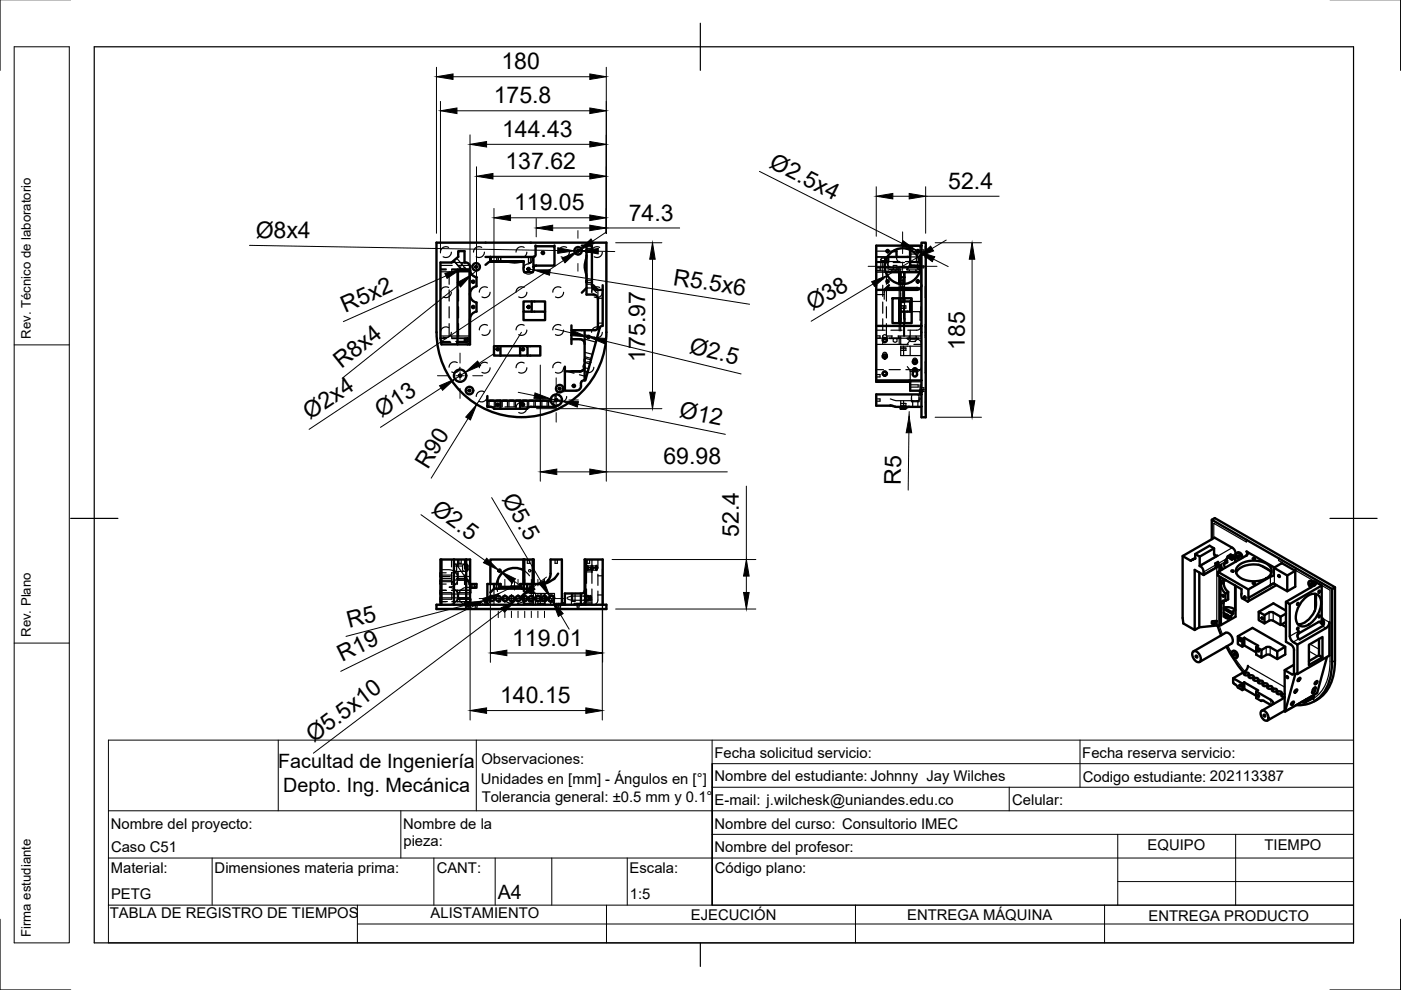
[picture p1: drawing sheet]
<svg xmlns="http://www.w3.org/2000/svg" width="297mm" height="210mm" viewBox="0 0 297 210" stroke-linecap="round" stroke-linejoin="round" font-family="sans-serif">
<!-- layer: Hidden -->
<g fill="none" stroke="#000" stroke-width=".25">
<path d="M93.4 57.6h3.7M93.4 57.1h1.2M93.4 57.2h1.2M93.4 56.3h2.5M95.1 52.5a1.15 1.15 0 0 0-1.7 1M95.2 57.6v2.7M95.7 53.5a1.14 1.14 0 0 1-1.7 .9M95.7 55.7h2.8M95.8 57.1h1.7v.1M95.8 57.1h1.2v.1h-1.2v.4M96.2 55.3l1.9 2.1M96.8 54.7l2.3 2.7"/>
<path d="M97 57.1h2.7h-2.7M97.1 57.6h2.6M97.1 56.3h2.5M97.1 57.6v2.7M97.2 57.6v2.7M99.7 57.2h-2.7v.2M99.7 57.6v1.8M102.1 52.5a1.15 1.15 0 0 0-1.7 1M102.7 53.5a1.14 1.14 0 0 1-1.7 .9M104 54.5h1.7v.9M106.7 54.5h-1.4v.9M107.9 54.5h2.4"/>
<path d="M108.5 54.5h-2.3v.9M109.7 54.5h2.4M111.1 52.5a1.13 1.13 0 0 0-1.7 1M111.5 54.5h1.4a1.08 1.08 0 0 1-.9 1.5l-.6 .2-.4 .5M111.7 53.5a1.13 1.13 0 0 1-1.7 .9M112.1 54.5h.1M113.1 54.5h.1M113.6 54l-.4 .5h-.6v1.2h-.5v-1.2M120.1 52.5a1.15 1.15 0 0 0-1.7 1M120.7 53.5a1.14 1.14 0 0 1-1.7 .9M124.3 59.9h1.2M124.3 59.4h1.2"/>
<path d="M124.3 53.5h1.2M124.3 53h1.2M124.4 52.7h1.1M127.1 52.5a1.15 1.15 0 0 0-1.7 1M127.7 53.5a1.12 1.12 0 0 1-1.7 .9M185.8 56.8h.8v.5h-.8M185.8 55.4h5M185.8 56.7v1h2M185.8 54.5h2.4M185.8 55.7h2.4M185.8 57.4h2M185.8 54.5h1.5"/>
<path d="M185.8 53.2h2.1M185.8 56.7h1.8M186.8 55v2.4M187.2 55.3a.29 .29 0 0 1-.4-.3 .29 .29 0 0 1 .4-.3l.7 .1a.28 .28 0 0 1 .4 .2 .28 .28 0 0 1-.4 .3h-.7v4M187.6 54.5v.9M187.9 54.5v1.2h.5v-1.2M188.1 55.4l.2 .9 .4 .4h-2.9M188.1 54.5h-2.3v2.2M188.3 55v2.4M188.4 53.2h.9M188.5 54.5h1.6M189 57.4h2v.3"/>
<path d="M189.1 57.2v.4M189.2 57.6h-1.3v2.7M189.4 56.3h.8v.8h-.8zM189.4 57.1h-.8v.1h2.4v-.1h-.8M189.4 54.5h2.4M189.4 55.7h2.4M190.1 54.5a1.06 1.06 0 0 0 1 1.2M190.4 57.6h1.2M190.5 57.2v.4M190.6 57.4v.3M191 59.5h.8M191.6 57.6h.1"/>
<path d="M191.6 57.6v2.7M191.7 57.6v2.7M191.7 57.6h.1M191.8 57.6v.1M192 55.4h2.6M192.3 57.1v.1h.5v.4h-1M192.3 57.1a1.59 1.59 0 0 1 1.6-.8l.8 .8M192.3 57.1h.1M192.3 57.1v.1M192.8 57.6h1.4v-.4v.4h1.2v2.7M193 54.5h2.4M193 55.7h2.4"/>
<path d="M193 53.4h1.7v.5h-1.7M193 52.2v.8M194.3 54.5v1.2h.5v-1.2M194.4 54.5v.9M194.6 55.4l-.2 .9-.4 .4h1.4M194.6 55.4a.7 .7 0 0 1 .8 .7M194.7 57.1h.1M194.7 57.1v.1h-1.9M195 57.7h.4M195.1 56.4h.8v.4h-.8M195.1 53h.8v.4h-.8M195.2 56.7h.2"/>
<path d="M195.2 54.5v1.2M195.2 56.3h.2M195.3 57.6v2.7M195.4 55.8h-.3v1.6h.3M195.4 52.4h-.3v1.6h.3M195.4 52.2h-2.4v.8M195.4 52.1h.1M196.3 52.3v2.3M93.4 71.2h3.7M93.4 71.6h1.2M93.4 71.8h1.2M93.5 72.4h1.9"/>
<path d="M93.5 72.6h2.1M95.1 69.5a1.17 1.17 0 0 0-1.7 1M95.1 61a1.17 1.17 0 0 0-1.7 .9M95.2 61.5v2.3M95.2 65v2.4M95.2 68.6v2.6M95.7 70.5a1.15 1.15 0 0 1-1.7 1M95.7 62a1.15 1.15 0 0 1-1.7 .9M95.8 71.8h2.8M95.8 71.2v.4h3.9M96.6 72.4h3.1M96.8 72.6h2"/>
<path d="M96.9 76.9a1.15 1.15 0 0 0-1.7 1M97 71.6v.2M97 72.4h2.7h-.6M97.1 71.2h2.6M97.1 61.5v2.3M97.1 65v2.4M97.1 68.6v2.6M97.2 61.5v2.3M97.2 65v2.4M97.2 68.6v2.6M97.5 77.9a1.15 1.15 0 0 1-1.7 1M99.1 71.8h.6"/>
<path d="M99.7 60.6v1.7M99.7 62.6v1.9M99.7 65.7v1.9M103.3 69a1.13 1.13 0 0 0-1.7 .9M103.3 77a1.13 1.13 0 0 0-1.7 1M103.3 61a1.14 1.14 0 0 0-1.7 .9M103.9 70a1.13 1.13 0 0 1-1.7 .9M103.9 78a1.13 1.13 0 0 1-1.7 .9M103.9 62a1.14 1.14 0 0 1-1.7 .9M111.1 77a1.13 1.13 0 0 0-1.7 1M111.1 61a1.14 1.14 0 0 0-1.7 .9M111.1 69a1.13 1.13 0 0 0-1.7 .9"/>
<path d="M111.7 78a1.13 1.13 0 0 1-1.7 .9M111.7 62a1.14 1.14 0 0 1-1.7 .9M111.7 70a1.13 1.13 0 0 1-1.7 .9M118.9 69a1.13 1.13 0 0 0-1.7 .9M118.9 77a1.13 1.13 0 0 0-1.7 1M118.9 61a1.14 1.14 0 0 0-1.7 .9M119.5 70a1.13 1.13 0 0 1-1.7 .9M119.5 78a1.13 1.13 0 0 1-1.7 .9M119.5 62a1.14 1.14 0 0 1-1.7 .9M120.2 78.7l1.5 .4M122.9 79.5l1.4 .4M123.9 77.9l.9 .3"/>
<path d="M124 71.9l2.3 .6M124 71l2.6 .7M124 75.6l1.4 .4M124 74.7l1.6 .4M124 76.9l1.1 .3M124 75.9l1.3 .4M124 79.6l.4 .1M124 78.6l.6 .2M124.4 61.1h1.1l1 1M124.4 60.3h1.1M125.3 76.9a1.15 1.15 0 0 0-1.7 1M125.5 60.5v1.6"/>
<path d="M125.9 77.9a1.15 1.15 0 0 1-1.7 1M126.8 61.5v2M126.8 68.5h1M126.8 63.2h1M127.1 69.5a1.17 1.17 0 0 0-1.7 1M127.1 61a1.17 1.17 0 0 0-1.7 .9M127.7 70.5a1.13 1.13 0 0 1-1.7 1M127.7 62a1.13 1.13 0 0 1-1.7 .9M185.8 73h4.8M185.8 79.4h.8v.5h-.8M185.8 71.2h.8v.5M185.8 71.7h2.8"/>
<path d="M185.8 62.5h1.7M185.8 70h1.9M187.1 79.2a.45 .45 0 0 1 .5-.6 .45 .45 0 0 1 .4 .6M187.1 75.2v.4M187.1 79.1v.1M187.2 60.5v2.3M187.2 64v2.4M187.2 67.6v2.4M187.2 71.2v1.8M187.2 75.4a.46 .46 0 0 1 .4-.7 .46 .46 0 0 1 .4 .7M187.3 71.8a.46 .46 0 0 1-.1-.7 .46 .46 0 0 1 .7 0 .46 .46 0 0 1 0 .7M187.3 78.4h-1.5v2.3"/>
<path d="M187.5 61.5v2M187.7 61.5l-.2 .6M187.9 68.6v2.6h1.3M187.9 61.5v2.3M187.9 65v2.4M188 71.4v.7M188 75.2v.4M188 79.1v.1M188.5 78.4h2.4M188.9 70h2.4M189.1 71.2v.4M189.4 71.8h.8v.6l-.4 .2-.4-.2z"/>
<path d="M189.4 71.8h-.8v-.2h2.4v.2h-.8M190.4 71.2h1.4M190.5 71.2v.4M190.6 60.2v.9M190.6 61.5v1.7M190.6 68.5v1.7M190.6 71.4v1.6M190.6 73h.4M191 71.4v1.6h1.6M191 61.5v1.7M191 60.7v.4M191 73.8h1.1v.5h-1.1"/>
<path d="M191 64.8h1.1v.6h-1.1M191 73.4h2v2h-2zM191 60.2v.5M191 68.5v1.7M191 66.1h.8M191 60.7h.8M191 60h.8M191 71.7h1.3M191.6 73.4v2M191.6 61.5v2.3M191.6 65v2.4M191.6 68.6v2.6"/>
<path d="M191.7 61.5v2.3M191.7 65v2.4M191.7 68.6v2.6M191.8 68.5v2.7h1v.4h-.5v.2l.8 .6h.8l.8-.6v-.2h-.5v-.4h1.1M191.8 60.2v.9M191.8 61.5v1.7M191.8 63.9v.2h-.8M191.8 64.1v2M192.1 78.4h1.5M192.3 71.8h2.4M192.4 77.7l.6 .9v2.2M192.8 71.2h1.4"/>
<path d="M192.8 71.6h1.4M193 70v2l-.6 .9M193 71.9h1.4a1.04 1.04 0 0 1 1 1M193 78.7h.5M193 73.4h2.4M193 75.4h2.4M193.3 66.1h1.8v1.8h.3M193.3 63.9h2.1M193.5 78.6l.1-.4 .3-.3 .4 .2 .1 .5M193.5 76.4v.3M193.5 76.6a.46 .46 0 0 1 .5-.7 .46 .46 0 0 1 .4 .7M193.8 73h1.6"/>
<path d="M193.9 72.4h.1M194.4 78.4h1M194.4 76.4v.3M194.7 71.7h.7M195 61.3l.4 .8M195.3 61.5v2.3M195.3 65v2.4M195.3 68.6v2.6M195.4 68.6l-.1 2.6M195.4 77.7a1.01 1.01 0 0 1-1 1M195.4 69a1 1 0 0 1-1 1h-1.9M195.4 69.1h.1"/>
<path d="M195.4 60.5h.1M195.4 61.5v2.3M195.4 65v2.4M196.2 69.3l.1 2.3M196.2 79l.1 .1M196.2 69.3h.1M196.2 79h.1M196.2 71.1h.1M196.2 76.8h.1M196.3 76.7l-.1 2.3M196.3 68.8l-.1 .5M196.3 60.8v2.3"/>
<path d="M102.7 83.1a1.15 1.15 0 0 0-1.7 1M103.3 84.1a1.15 1.15 0 0 1-1.8 1M103.7 85v1.3M103.9 86.3h2M104.8 85v1.3M105.1 85v1.3M106.2 85v1.3M106.5 85v1.3M107.1 86.3h2.4M107.6 85v1.3M107.9 85v1.3M109 85v1.3"/>
<path d="M109.3 85v1.3M110.4 85v1.3M110.6 86.3h2M110.7 85v1.3M111.1 85.5a1.14 1.14 0 0 0-1.7 1M111.7 86.5a1.14 1.14 0 0 1-1.7 1M111.8 85v1.3M112.1 85v1.3M113.2 85v1.3M113.5 85v1.3M114.6 85v1.3M114.9 85v1.3"/>
<path d="M116 85v1.3M116.3 85.2v1.1M116.7 84.8l-.1 .1M117.4 85.2v1.1M117.7 83.6v1.6h-1.6v-.2M119.6 83.1a1.15 1.15 0 0 0-1.8 1M120.1 84.1a1.15 1.15 0 0 1-1.7 1M185.8 84.6h.8v.5h-.8M191 85v1.3M191 85.5h1.1v.6h-1.1M191.6 85v1.7M193 81.6h1.7v.5h-1.7"/>
<path d="M193 81h2.4M193.3 84.3v.9h1.6v-.9M193.3 83.8v.9l.2 .3h-3.5l-1.2-.4M194.5 83.7l.3 .2 .1 .5a.21 .21 0 0 0 .1 .4 .21 .21 0 0 0 .2-.3l.2-.5M194.6 84.9v1.4M194.9 84.8l-1.4 .2v1.3M195.1 82.2h.8v.4M195.1 82.6h.8M195.1 82h.3M195.4 81.6h-.3v1.2M195.4 82.8h.1M195.4 80.7h.1"/>
<path d="M195.4 86.1h.1M195.4 83.2h.1M195.4 83.6h.1M195.9 82.6v.4h-.8M196.3 82.9v2.3M196.3 85.3v2.3M95.7 118.6v1.6M96.5 119.6h2.1M97 118.6v1.4l1.8 2.7-2-.1M97.2 118.6v1.6M97.3 118.6v.8h.5v-.8M98.5 118.6v2.1"/>
<path d="M98.8 119.7l-.4-.1-.3 .4 .1 1 .6 .1M99.7 118.6v2M111 118.6v3M111.8 118.6v.8h.5v-.8M113.2 118.6l-.1 2.7M117.7 118.6v.8h.5v-.8M124 120h2.4M124.4 118.6v1.7h2.4M124.5 118.6v.8h.5v-.8M125.5 118.6v5.1M126.8 118.6v1.9M93.4 128.2h.1"/>
<path d="M93.4 120.8l2.5 .1 .6 .4 .5 .8M93.4 129.1h4.1M93.4 127.5h1.4M93.4 125.2h1.2M93.4 121.9h2.4v1.4h-2.4M93.4 127.6h1.2M93.4 123.8h1.2M93.4 121.4h1.2M93.5 125.7h2.3v1.4h-2.3M93.5 126h6.2M93.5 126.8h3.5M93.5 123h2.2"/>
<path d="M93.5 122.2h1.9M93.5 122.6h2.1M93.6 128.2h.1M95.2 129v.1M95.7 129v.1M95.7 121.4v2.5a1.09 1.09 0 0 1 1.2-1h1.6M95.8 121.4h1.2v2.4h-1.2M95.8 127.6h1.2M96 127.5l3.7 .1M96.2 120a.32 .32 0 0 1 .3-.4 .32 .32 0 0 1 .3 .4v.7a.32 .32 0 0 1-.3 .4 .32 .32 0 0 1-.3-.4v-.7h1.9M96.2 128.2h.1M96.5 121.2h2.1"/>
<path d="M96.6 122.2h3.1M96.9 123h2.8M97 123.2a1.94 1.94 0 0 1-1.8 1.3 1.84 1.84 0 0 1 1.9 1.9 1.84 1.84 0 0 1-1.9 1.8h-1.8M97 125.2h2.7M97 125.2h-1.2h3.9M97 127.6h2.7M97 125.2v2.4M97 127.1h2.7v.5M97 126.8h2.7zM97.2 121.4v1.5M97.5 125.2h.1M97.5 125.2h2.2"/>
<path d="M98.5 121.9v2M98.7 128.2h.1M98.8 127.9v.3M99.3 127.9v.8h.4v-.8M99.6 122.2v.8M99.7 125.2v.5h-2.7M99.7 125.6v1.5M99.7 124.6a1.84 1.84 0 0 0-2.5 1.8 1.84 1.84 0 0 0 2.5 1.7M99.7 121.8v2M99.7 127.9v.3M100.1 123.8v.8M100.1 127.9v.3"/>
<path d="M100.3 128.2h.1M100.6 123.8v.8M100.8 127.9v.8h.4v-.8M101 129h2.3M101 129l-.6 .1M101 129v.1M101.6 129v.1M101.7 128.2h.1M102.7 129v.1M102.9 128.2h.1M103.3 129l.6 .1M103.3 129v.1"/>
<path d="M103.3 128.2h.4M103.9 127.4l-.2 .5-.4 .2M104 123.8v2.6M104.7 123.8v2.9M104.7 127.1v1.1M105.3 123.8v1.1h.4M105.3 123.8l.2 1.6M105.7 124.9h.1M105.7 123.8v1.1M106 126.5a3.7 3.7 0 0 0 2.1 1.4l.4 .1M109.4 129.1h2.3M110.3 123.8v.6"/>
<path d="M110.6 123.8v1.1h.5M111 120.9l.7 .6 .5 .6M111 123.8v1.6M111 126.6v1.6M111 127.9h1.7M111 123.8v1.5M111 126.5v1.7M111 126.8v1.4M111.1 124.9h.1M111.1 123.8l.1 1.6M111.2 126.6v1.6M112.1 126.5l-1.1 1-1.3 .5"/>
<path d="M112.3 123.8v1.1h-.5v-1.1v1.5l.3 .4 .3 .1h2.2M112.7 123.8l.1 1.6 .5 .4M112.8 123.1l.1 1.4-.2 1M112.9 123.8v1.6M112.9 126.6v1.6M113.1 122.5v2.8l.2 .4 .4 .1M113.1 125.2v3M113.2 123.8v1.6M113.2 126.6v1.6M113.6 125.8v2.4M114.6 125.8h1v.6M114.6 125.8v.9"/>
<path d="M114.6 127.1v1.1M114.9 125.8v1.7h.5v-1.7M115.6 127.4v.5h-1.7M115.6 125.8h2v2.4M115.6 127.9v.3M116.1 126.9a.8 .8 0 0 0 1.2 .7M116.5 126.2a.8 .8 0 0 1 1.2 .7M116.7 127.7l.1 .4 .3 .1M116.8 121.6l-.2 .7M117.8 129h2.3M117.8 129l-.6 .1M117.8 129v.1"/>
<path d="M118.4 129v.1M118.4 127.9v.8h.5v-.8M119.1 127.9h-1.2v.3h-.5M119.1 128.2h.1M119.5 128.2h.1M119.5 129v.1M119.8 128.2h.1M120.1 129l.6 .1M120.1 129v.1M121.2 125.8v2.4M121.4 125.8v1.7h.5v-1.7M122.4 127.9v.8h.4v-.8"/>
<path d="M123.2 128.2h.1M123.6 129.1h4.1M123.7 126.4l.2 .2v.5l-.2 .2M124 125.2v2a1 1 0 0 1-1 1M124 120.9h2.4M124 128h1.5M124.1 128.2h.1M124.3 127.6l1.2 .1M124.4 120.3v3.4M124.4 124.9v2.3a1 1 0 0 1-1 1v-.3h-1.6v.3M124.4 121.3h1.1M124.4 120.8h1.1"/>
<path d="M124.4 120.4h1.1M124.4 127.2h1.1M124.4 126.4h-2.5a1.71 1.71 0 0 0-1.7 .5l1 .3 3.2 .1M124.7 126.4h.5M124.7 127.3h.5M125.4 129v.1M125.5 124.9v3.3M125.9 129v.1M126.5 120.3a1 1 0 0 0-1 1M126.8 125.3v1.9a1 1 0 0 1-1 1M126.8 121.7v2.4M126.8 126.1h1"/>
<path d="M126.8 122.1h1M127.8 128.2h.1"/>
<circle cx="105.9" cy="127.4" r=".25"/>
<circle cx="112.3" cy="121" r=".26"/>
<circle cx="112.3" cy="127.4" r=".25"/>
</g>
<!-- layer: Visible -->
<g fill="none" stroke="#000" stroke-width=".51">
<path d="M92.5 51.4h36.1v19a18 18 0 0 1-18 18 18 18 0 0 1-18-18zM99.5 57.4v15.6h-2.5M99.7 57.4h-2.7v15.6h-3.4l-.2-1.3v-16h2.3l1.5-1.2v-1.3h1.3v2.5a1.27 1.27 0 0 1 1.2 1.7 1.6 1.6 0 0 0 1.3 1.4v1.9a1.76 1.76 0 0 0-1.3 1.7 1.76 1.76 0 0 0 1.3 1.7v2a1.59 1.59 0 0 0-1.3 1.5l-.2 5.4M102.9 54.5h1M103.9 55.4v-.9l.1 .9h7h-7.1l-1 .7M105.7 55.4h.4M107.2 55.4l.2 .1a9.6 9.6 0 0 0 3.6-.1v1.8l.2 .5M113.1 56.7v.5l-.2 .5h-1.7M113.1 54.5h-9.1M113.6 52.2h4v4.1h-4l-.5 .4v-2.2M113.6 52.2l-.1 1.9-.4 .4M113.6 52v.2"/>
<path d="M117.6 52v.2M123.4 52.1h1M124.4 52.1v10.4l1.4-.1a1.01 1.01 0 0 1 1 1v6a.6 .6 0 0 1-.6 .6M124.4 52.1h1.1v8.4a1.01 1.01 0 0 0 1 1M124.4 53.1l-.1 .4 .1-.1M124.4 54.1l-.2 .8a5.1 5.1 0 0 0 .2 3.6v.3M124.4 59.5v.3M187.6 56.7h7.6M187.8 57.7h7.2M187.9 53.2h.5M189.3 53.2h.8v1.3M190.6 57.7v2.5"/>
<path d="M191 57.7v1.1h.8M191 58.8v1.4M191.8 57.7v1.1M191.8 58.8v1.4M193 53v1a.42 .42 0 0 1-.2 .4 .42 .42 0 0 1-.4 .1h-4.3M193 56.3l-.6 .4M193 56.3h2.2M193 53v3.3M194.7 53v.5M194.7 59.5v.4M195.4 51.4h.9v37.1h-.9zM195.4 52.1h-9.6v9.4"/>
<path d="M98.6 71.8h.5v.6l-.3 .2-.2-.2zM98.6 72.4h.5M106.1 73.4h4.2v2h-4.2M106.1 73.4h-1.4v2h1.4M106.1 73.4v2M110.3 73.4h1.5v2h-1.5M111 66.1v1.8h4.6v-1.8h-2.9M111.8 73.4h2.8v2h-2.8M112.7 66.1v-2.2h2.9v2.2M112.7 63.9h-1.7v2.2h1.7M119.8 78.7v4.1h2.4M119.8 77.7v1"/>
<path d="M119.8 78.7h3.2M121.1 78.7h1.9M121.2 69v1M121.2 71.9v1M123.4 72l.4 .4 .2 .5M123.4 78.6l-.4 .1M123.9 78.2l-.4 .4-.5 .1M124 70h-2.8v1.9l2.2 .1M124 77.7l-.2 .5-.4 .4M124 70l-.1 10.7a.67 .67 0 0 0-.7 .6v.5M124 76.2v.4M124 70h2.2"/>
<path d="M124.4 61.1l-1 1M125.8 60.5l1 1M126.5 61.5h1.3l-.1 7.6M127.7 69.1l-.4 .2-.2 .2-2.9 11-.2 .2M127.8 60.5v1M185.8 69.1h9.6M187.1 79.2a.45 .45 0 0 0 .5 .4 .45 .45 0 0 0 .4-.4M187.2 75.4l.4 .2 .4-.2M187.3 71.8h.6M188.5 60.5l-1 1M189.2 63.2h4.1v5.3h-4.1zM190.6 61.1v.4"/>
<path d="M190.6 63.2v5.3M191 66.1v2.4M191 63.2v.7M191 61.1v.4M191.8 66.1v2.4M191.8 61.1v.4M191.8 63.2v.7M193 63.9h-2v2.2h2M193 63.9v2.2h.3M193 63.9h.3M193.5 78.7h.9M193.6 76.6l.4 .3 .4-.3"/>
<path d="M193.6 78.4a.46 .46 0 0 1 .5-.2 .46 .46 0 0 1 .3 .4v.8a.46 .46 0 0 1-.4 .4 .46 .46 0 0 1-.5-.4zM193.6 78.4h.8M194.4 76.6h.1M195 61.2l-.4-.1-6.1-.1-.8 .5M195.4 60.5a1.01 1.01 0 0 1-1 1h-8.6v19.2M103.3 86.3v-1.3h7v1.7h-4.2M103.3 84v1M103.4 86l.2 .2M103.5 86.3h.4M103.8 85h.9M104 86.2l.8 .4M104.8 86.7h1.3"/>
<path d="M105.2 85h.9M106.1 85v1.7M106.6 85h.9M108 85h.9M110.3 86.7h1.5M110.8 85h.9M112.2 85h.9M112.6 86.2l-.8 .4M113.6 85h.9M115 85h.9M116.6 84.9l-.5 .1M116.8 84.6a1.24 1.24 0 0 1-1.5 .4h-5.9"/>
<path d="M117.9 86.1v.2M118.3 86a8.6 8.6 0 0 1-3.4 .3h-2.3M123.2 81.8a1.01 1.01 0 0 1-1 1M185.8 80.7v.3h7.2M185.8 80.7h9.6M188.8 86l1.1 .3h5.5M192.8 86.2l-.8 .5h-1v-.4M192.8 80.7l.2 .1v2h2.4M195.1 82.8v.4M195.1 83.2v.4M195.1 83.2h.3M195.4 83.6h-9.6v2.4l3.6 .1"/>
<path d="M93.6 118.6h2.6M96.2 118.6h2.6M96.2 118.6v9.6M98.8 118.6h.9v9.3M98.8 118.6v9.3M98.9 119.7l.2 .3v.9l-.2 .2M111.2 118.6h-.2M112.9 118.6h.3v5.2M112.9 118.6h-1.7v5.2M112.9 118.6v5.2M124.1 118.6v9.6M124.5 120l.1 .4-.1 .5-.1-.5z"/>
<path d="M125.5 120l.1 .4-.1 .5-.1-.5zM126.5 120l.1 .4-.1 .5-.2-.5zM250.7 117.9l1.7 1M254.4 118v2M254.4 120l.1 .1M256.9 114.3v-4.1l.7-.4 25.4 14.7M256.9 110.2l25.5 14.7M257.4 116.3l-3 1.7-1-.5M257.7 119.5l.6 .3M257.7 119.4v.4M258.1 117.8l-3.7 2.2M258.1 117.8l-.3 .1-.3-.2-.1-1.4-.9-.6-3.1 1.8v.9l-1 .5 1-.6"/>
<path d="M258.2 119.1l-.5 .4M258.3 119.1v.4M258.3 119.5v.3l-.6 .4v-.4M258.5 120v1.1M258.8 119.9v1M259.5 119.7l.3 .7M259.8 119.1h.1M259.9 118.8l.3 .1M260.1 118.4l-.3 .7 .4-.2M260.2 118.9v.3M260.2 119.2l-.7 .4M260.4 117.9l.7 .4 .4-.2"/>
<path d="M260.8 117.7l.7 .4M260.9 117.6l.6 .4-.3-.2M260.9 117.6l-.6 .3-.2 .5M260.9 117.6l.3 .2M261.2 118.3v.4M261.5 118v.1M261.5 118.1h.1M261.9 118.3v.8M262 117.4v.4M262 118.2v.9M262 117.4a1.57 1.57 0 0 0-.7-1.3l-3.8-2.1-6.8 3.9v13.1l.2 1.2 2.4 1.4v-12.8l1.9 1.1 3.7-2.1 .3 .9M262 117.8v.4l-.8 .5-1-.6"/>
<path d="M262.3 117.3a.82 .82 0 0 1 .9 0 .82 .82 0 0 1 .2 .9M262.6 117.8l.2 .1v.2l-.2-.1zM262.6 119.9a5.6 5.6 0 0 1 6.5 0 1.57 1.57 0 0 1-.6 2.7 5.7 5.7 0 0 1-5.9-.4 1.46 1.46 0 0 1 0-2.3zM263.2 118.4l-.1-.6a.6 .6 0 0 0-1-.4l.2 .8 .5 .4M264.3 117.8h.1M264.3 117.7l.3-.4-.3-.4 5.9 3.4M264.3 117.8l-6.1 3.5 6.4 3.7M265.6 118.4l.5 .1-.3 .1-.2-.1zM271.8 119.3v.1M92.5 128.2h36.1v.9h-36.1zM93.4 125.7v1.4M93.4 123.3v-4.7h.2v9.6"/>
<path d="M93.4 127.1v1.1M93.4 121.4l.1 1.2-.1 1.2 .1 2.2M93.4 123.3v.5M93.4 125.2v.5M93.4 126.8h.1M93.4 126h.1M93.4 127.1h.1M93.4 125.7h.1M93.4 123h.1M93.4 122.2h.1M93.4 123.3h.1M93.4 121.9h.1"/>
<path d="M93.5 126l-.1 1.6M98.8 122.7l.3 .4M99.2 123.1l.4 .4-.1 .3h1.5v.8h-1.3M99.7 127.1v.8M99.7 124.6v1.1M100.3 127.9h-1.6v.3M100.3 127.9h1.4v.3M100.3 127.9v.3M103.3 128.1l-.3 .1M104 123.8v-5.2h7v5.2M104 126.4l-.1 .9M104.7 126.7v.4"/>
<path d="M104.8 123.8v1h7v-1M104.8 124.8l-.9 .8M106.1 123.8v.6M106.1 123.8h-2.8v4.4M111 120.9a3.8 3.8 0 0 0-5.7 2.9M111.8 124.8l.8 .8M114.6 126.7v.4M115.6 126.4v1M116.6 122.3l.1-3.7h2.4v9.6M116.6 122.3a2.18 2.18 0 0 1-2.1 1.5M118.3 121.6a4.7 4.7 0 0 1-3.4 2.2h-4.6v.6h-4.2M119.1 127.9h.4v.3"/>
<path d="M119.8 128.2v-2.4h3.4a.67 .67 0 0 0 .8-.6v-6.6h3.8v9.6M123.2 125.8v2.4M124.4 126.4h.3v.9l-.3-.1zM125.2 126.4l.1 .4-.1 .5-.1-.5zM253 138.1a1.5 1.5 0 0 1 1.3 2.2 1.5 1.5 0 0 1-1.3-2.2zM253.6 139l.2 .1v.3l-.2-.1zM254.3 121.4v11.6l4.3-.4M254.3 133l-1 .6M254.5 120a1.87 1.87 0 0 1 .7 1.9M256.9 131.7l1-.1v.5l-.5 .2-.5-.1zM256.9 132.1l.5 .2M257.2 131.7l.7 .4"/>
<path d="M258.1 132.6l.8 2.1M258.2 121.3v.7l5 2.9v1.3l.1 .6 1.3 .7 6-3.4M258.5 122.2v10.4l.3-.1v-10.1M258.8 132.5h.1M258.8 123.8v.2M258.9 124l.4 1.2 .5 .6M259.2 126.1l.2 .2v.2l-.2-.1zM259.4 127.8v3l.8-.5v.4l-.4 .3 .6 .2a1.88 1.88 0 0 0 1.1-1.3l-.4 .2v-.3l.8-.5M259.4 123.4v.3M259.4 129.1l1.7 1M259.4 129.9l.8 .4M259.4 123.7l.4 1.2 .6 .6"/>
<path d="M259.5 128.8l1.6 1M259.5 128.8h-.1M259.5 128.8a2.59 2.59 0 0 1 2.4 .5M259.5 127.3l-.1 .5M259.5 123l-.1 .4M259.8 134.2a1.5 1.5 0 0 1 1.3 2.2l-6.8 3.9M259.8 123h.1M259.8 125.8v1.6M259.8 130.8l.6 .4M259.8 134.2l-6.8 3.9M259.8 127.4h-.7l-.2 .7M259.8 123l-.7 .1-.2 .6"/>
<path d="M259.9 123h-.1M260 137.1a30.6 30.6 0 0 0 3.6 5.4M260.2 130.4l.7 .4M260.4 125.5v1.6l-.6 .3M260.4 125.5l-.6 .3M261.1 121l.4 .1-.2 .1-.3-.1zM261.3 138.1a.83 .83 0 0 1 1 .3 .83 .83 0 0 1 0 1M261.3 138.1a.92 .92 0 0 1 .8 1.4 .92 .92 0 0 1-.8-1.4zM261.4 130h.1M261.6 138.6l.2 .2v.2l-.2-.1zM261.9 124.1v5.2M262 124.2v6.6l-3.2 1.7v-4.4"/>
<path d="M262.1 121.5a4.2 4.2 0 0 1 4.2-1.8 3.9 3.9 0 0 1 3.2 1.7v.3M262.3 139.4l-.3 .1M262.4 134.9l3.2-1.8 6.9 4v1.7l-1.7 .9M262.9 135.5l.2 .2v.3l-.2-.2zM263.4 135.5l.4-.3v1.7l-.4 .2zM263.4 135.5l-1-.6v1.7l1 .5M263.8 135.2l3 1.7-.5 .3v1.6l1.2 .6v-1.6l-1.2-.6M263.8 136.9l2.5 1.4M263.8 126.4l.3 .2v.3l-.3-.2zM264.7 124.9h.1M264.7 126.8l-.1 .8M265.6 123.6l.5 .1-.5 .1z"/>
<path d="M266.7 137.7l.2 .2v.2l-.2-.1zM267.5 137.8l1.2-.7 .6 .1 1.5 .9v1.6l-1.8-.9-.5 .1-1 .5M267.5 130.9l.3 .1v.3l-.3-.1zM268.1 130.4l-1.2-.7v1.8l1.2 .7M270 123.7l-.7 .4M270.1 120.4l1.7-1 2.8 1.6-1.7 1M270.1 120.4l-.1 1.6-5.3 3v1.8l4.6-2.7M270.1 120.4l2.8 1.6v3.4l-2.7-1.6M270.2 123.8l-.3-.1-.6 .4M271.1 121.9l.2 .2v.2l-.2-.1zM271.7 132.4l.9 .5M272.5 137.1l-1.7 1"/>
<path d="M272.6 127.6l.9 .5v6.8a2.04 2.04 0 0 0 1.6 1.8v6.2l-.3-.1-.2 .2-2.1 7.9-.1-8.8 1.9-1.2M272.6 131.9l-1.1 .6-1.6-.9-.5-.1-1.3 .7v-1.8l1-.5 .6-.1 1.8 1v1.7M272.6 129.5l-2.6-1.6-3.1 1.8M272.6 130.1l-1.1 .7M274.6 120.9v3.5l-1.7 1M275.1 136.7l6-3.5a1.57 1.57 0 0 0 .8-1.3v7.1l-6.8 3.9M275.2 133.1l.1 .1-.3 .3zM275.2 127.8l.1 .1-.3 .4zM275.4 133.8a1.32 1.32 0 0 0 0 1.6M276.4 127.1a2.4 2.4 0 0 1 3.1-.9 3.6 3.6 0 0 1-.2 4.3 4.3 4.3 0 0 1-3.1 2.3 1.84 1.84 0 0 1-1.4-2.6 6.2 6.2 0 0 1 1.6-3.1zM277.5 123.3a.78 .78 0 0 1 .9 0 .78 .78 0 0 1 .3 .8l-6.1 3.5v8.5a2.16 2.16 0 0 1 1.8 1.8l-.1 5-.4 .1-1.5-.9M277.8 123.8l.3 .1v.3l-.3-.2z"/>
<path d="M278.5 124.2l-.2-.5a.59 .59 0 0 0-.8-.3l-.1 .5 .5 .7M278.7 123.3l1.5 .9v8.1l-.2-.5-.5 .1M278.7 129.6a4.3 4.3 0 0 1-3.5 2.7M278.7 123.3l.3 .4-.3 .4M278.8 125.9a8.2 8.2 0 0 1-.1 3.7M279.5 131.9l-4.1 2.4-.3 .6M279.7 135.5v3.4M279.7 125.2l.2 .1-.3 .3zM279.7 130.5l.2 .1-.3 .3zM280.2 124.2l-6.7 3.9M280.4 139.4v-4.3l-2.9 1.6v4.3l2.9-1.6-.7-.5-2.2 1.3M280.4 132.8l-4.9 2.8-.1-.1"/>
<path d="M280.4 131.1a1.32 1.32 0 0 1 0 1.6M281.3 139.3l-2 7.7-6.8 3.9M261.6 144.9l.5 .4 .4 .5M262.4 145.8l1 .5M262.9 145.2l.2 .1v.3l-.2-.2zM263.4 144.9l.4-.2v1.4l-.4 .2zM263.4 144.9l-1.9-1.1v.9l.1 .2M263.8 144.7l3 1.7-.5 .2v1.4l1.1 .6 .1-.1M263.8 146.1l2.5 1.4M264.2 142.6l-.4 .2a.52 .52 0 0 0 .5 .4 .52 .52 0 0 0 .5-.4l-.6-.2M264.6 141.2a1.57 1.57 0 0 1-.7 1.2l-2.4 1.4M264.8 143.3a.51 .51 0 0 1 .6-.2 .51 .51 0 0 1 .3 .6h-.7l-.3-.2z"/>
<path d="M266.3 146.6l3.3 1.9 .4 .8M266.7 147.3l.2 .2v.3l-.2-.2zM266.8 144.1l-.6 .2-.5-.2a.57 .57 0 0 1 .6-.4 .57 .57 0 0 1 .5 .4M267.5 150.7a1.38 1.38 0 0 1 1.2 2.1 1.38 1.38 0 0 1-1.2-2.1zM267.8 144.7l-.6 .2-.5-.3a.58 .58 0 0 1 .6-.3 .58 .58 0 0 1 .5 .4M268 148.6l1.5 .9M268 148.6h-.6M268 151.5l.2 .2v.2l-.2-.1zM268.7 145.6a.61 .61 0 0 1 1.1 .2l-.3 .2h-.6l-.2-.2zM268.8 145.2l-.6 .3-.5-.3a.59 .59 0 0 1 .5-.3 .59 .59 0 0 1 .6 .4M270.7 146.8a.51 .51 0 0 1 .6-.3 .51 .51 0 0 1 .4 .6l-.8 .1-.2-.3zM270.8 146.4l-.6 .2-.5-.3a.6 .6 0 0 1 .5-.3 .6 .6 0 0 1 .6 .4"/>
<path d="M272.1 147.2h.3M272.1 147.2l-.3 .1-.1 .2 .3 .3h.4M272.4 150.7l-3.7 2.1M272.4 147.9l-4.9 2.8M272.8 143.4l.3 .1v.3l-.3-.2zM273.9 148.9l.5-.1-.1 .3-.5 .4-.1-.2zM274.6 146.3l.5-.1-.1 .3-.5 .4-.1-.2zM275.3 143.9l.4-.2-.1 .4-.4 .3-.1-.1zM276 148.8l.2 .1M276.9 148.3l-.2 .7-.5-.1M278.6 147.3l-.2 .7-1.7 1M278.6 145.9l.4-.2-.3 .9-.4 .4-.1-.2z"/>
<path d="M278.7 148.7a8.3 8.3 0 0 0 4.3-7.5v-16.7l-.6 .4v15.5a9.1 9.1 0 0 1-3.6 8.2 6.6 6.6 0 0 1-4 .9M278.9 144.6l.4-.2v.3l-.5 .4-.1-.2z"/>
<circle cx="100.3" cy="59.7" r=".24"/>
<circle cx="101" cy="56.6" r=".79"/>
<circle cx="101" cy="56.6" r=".2"/>
<circle cx="112.1" cy="57" r=".24"/>
<circle cx="115.1" cy="53.6" r=".24"/>
<circle cx="122.6" cy="53.2" r=".79"/>
<circle cx="122.6" cy="53.2" r=".2"/>
<circle cx="188.2" cy="53.2" r=".24"/>
<circle cx="188.2" cy="59.7" r=".24"/>
<circle cx="191.4" cy="56.4" r="3.8"/>
<circle cx="194.6" cy="59.7" r=".24"/>
<circle cx="194.6" cy="53.2" r=".24"/>
<circle cx="97.5" cy="79.7" r="1.3"/>
<circle cx="97.5" cy="79.7" r=".24"/>
<circle cx="100.3" cy="65.1" r=".24"/>
<circle cx="105.5" cy="74" r=".24"/>
<circle cx="110.9" cy="74" r=".24"/>
<circle cx="112.1" cy="65.1" r=".24"/>
<circle cx="124.8" cy="71.4" r=".24"/>
<circle cx="187.6" cy="72.1" r=".44"/>
<circle cx="187.6" cy="75.6" r=".44"/>
<circle cx="187.6" cy="79.2" r=".44"/>
<circle cx="194" cy="76.7" r=".44"/>
<circle cx="99.5" cy="82.8" r=".79"/>
<circle cx="99.5" cy="82.8" r=".2"/>
<circle cx="105.5" cy="85.8" r=".24"/>
<circle cx="110.9" cy="85.8" r=".24"/>
<circle cx="118" cy="84.8" r="1.2"/>
<circle cx="118" cy="84.8" r=".24"/>
<circle cx="118.7" cy="82.4" r=".79"/>
<circle cx="118.7" cy="82.4" r=".2"/>
<circle cx="121.7" cy="81.8" r=".24"/>
<circle cx="104.3" cy="126.9" r=".55"/>
<circle cx="105.7" cy="126.9" r=".55"/>
<circle cx="105.9" cy="121" r=".24"/>
<circle cx="107.1" cy="126.9" r=".55"/>
<circle cx="108.5" cy="126.9" r=".55"/>
<circle cx="109.9" cy="126.9" r=".55"/>
<circle cx="111.3" cy="126.9" r=".55"/>
<circle cx="112.7" cy="126.9" r=".55"/>
<circle cx="114.1" cy="126.9" r=".55"/>
<circle cx="115.5" cy="126.9" r=".55"/>
<circle cx="116.9" cy="126.9" r=".55"/>
</g>
<g fill="#000">
<circle cx="193" cy="56.3" r=".25"/>
<circle cx="259.8" cy="118.9" r=".25"/>
<circle cx="260.9" cy="117.6" r=".25"/>
<circle cx="261.5" cy="118" r=".25"/>
</g>
<!-- layer: Visible Narrow -->
<g fill="none" stroke="#000" stroke-width=".25">
<path d="M257.3 114.1v-3.2l7 4v-.4M257.4 117.4l.7 .4M257.7 119.8l-2.5 1.5M259.8 119.1l-4.6 2.6M260.1 118.4l-1.8 1.1M261.3 116.1l-6.8 4M262 117.8l-.5 .3M262 117.4l-.8 .4M264.3 116.9v.8M266.8 119.8l2.7 1.5M271.1 118.4v.4l.7 .5M258 120.3v12.3"/>
<path d="M258.5 132.6l.7 1.9M259.4 127.8l-.6 .3M259.4 123.7l-.6 .3M259.4 123.4l-.6 .4M260.3 136.9l.8 1.5M261.8 139.5l2.1 2.9M268.5 137.2v1.7M269.1 129.9v1.7M269.3 137.2v1.7M269.3 122.3v1.8M269.5 121.4v.1M269.9 129.9v1.7"/>
<path d="M270.1 121.8l-5.5 3.2M270.2 120.4v3.4M274.6 120.9l7.4 4.2v15.1M275.4 135.5l-1.2 .6M275.4 134.3v-.5l-1.9 1.1M277.5 138l1.9 1.1M277.7 136.6l2 1.1M278.7 123.3v.8M278.7 125.9v3.7M279.5 131.9l.7 .4M281.9 131.9l-1.5-.8v1.7l.7 .4M263.9 142.4l.3 .2"/>
<path d="M264.6 141.2l7.8 4.5M264.8 143l.4 .2M265.8 143.5l.4 .2M266.8 144.1l.3 .2M267.8 144.7l.3 .2M268.8 145.3l.3 .2M269.4 148.3l.2 1.2M269.8 145.8l.3 .2M270.8 146.4l.3 .2M271.7 147l.4 .2M274.3 142.7l-.4 .3M274.9 142.8l-.3 .2"/>
<path d="M276.2 148.9l-.4 .1M278.4 146.1l.4 .4M278.6 147.5l-1.7 1M278.8 145.7l.2 .2M279.3 146.8l-6.8 3.9M282 140.2a8.9 8.9 0 0 1-3.4 7.8v.4l-.3-.2-1.2 .5M283 140.1l-.6 .3"/>
</g>
<!-- layer: Custom Tables -->
<path d="M3 9.9h11.7v190h-11.7zM3 73.1h11.7M3 136.3h11.7" fill="none" stroke="#000" stroke-width=".21"/>
<!-- layer: Border -->
<path d="M0 -.1v15M297 -.1v15M20 9.9h267v190h-267zM148.5 4.9v10M15 109.9h10M282 109.9h10M0 194.9v15h15M148.5 199.9v5M297 194.9v15h-15" fill="none" stroke="#000" stroke-width=".25"/>
<!-- layer: TitleBlock -->
<g fill="none" stroke="#000" stroke-width=".21">
<path d="M59 156.9v15M101 156.9v15M151 156.9v35v-30h136M229 156.9v10M23 171.9h264M85 171.9v10M151 166.9h136M151 176.9h136M214 166.9v5M237 176.9v15M262 176.9v15M23 191.9v8h264v-43h-264v35h264h-136"/>
<path d="M23 181.9h264M45 181.9v10M75.8 195.9h211.2M75.8 191.9v8M92 181.9v10M105 181.9v10M117 181.9v10M128.6 191.9v8M133 181.9v10M181.4 191.9v8M234.2 191.9v8M237 186.9h50"/>
</g>
<!-- layer: FD_Dimensions -->
<g fill="none" stroke="#000" stroke-width=".21">
<path d="M92.5 14.3v35.2M96.1 16.3h29M128.5 14.3v35.2M93.4 21.5v32.2M96.9 23.5h28.2M99.7 28.6v31.7M101 35.4v23.3M103.2 30.6h21.9M104.5 37.4h20.6M161 36.3l30.2 15.3M185.8 39.6v10.5M196.3 39.6v9.9"/>
<path d="M52.9 52l65.3 1.1M94.6 58.5l-21.8 9.7M98.7 55.6a1.01 1.01 0 0 0-.9 1.5l.9-.4M99.9 56.3a1.6 1.6 0 0 0 1.4 2.5M101.3 57.2l-1.3 1M104.7 44.2v29.2M108.2 46.2h16.9M112 57.1l1.1 .1a1.09 1.09 0 0 1-.8 .9 1.09 1.09 0 0 1-1.1-.4M113.7 46.3v3.9M116.6 57.8l42.3 6.7M117.2 48.3h7.9M119.5 55.2l-54 35.8"/>
<path d="M121.8 53.2h1.5M122.7 53.1l-.3 .2M126.9 53.3h3.4M128.5 53.5v48.5M128.5 49.2l-2.9 2M128.5 48.3h15.6M130.5 51.5h9.8M138.3 55v28.2M189.3 41.6h3.5M194.4 53.1l.4 .3M194.6 54.5l-6.5 3.9M196.3 41.6h15.5"/>
<path d="M197.9 54.9l3.1 1.6M198.3 51.5h9.8M200.6 50.9l-3 1.8M206.1 55v30M97.3 60.4l-24.8 19.8M98.6 78.9l-2.1 1.5M104.5 75.1l-2.9 1.9M110.6 70.5l-9.5 15.3M114.6 77.4v24.6M117.7 69.8l3.4 .8M124.5 71.4l.5 .1M128.4 72.3l28.7 7"/>
<path d="M185.1 60.2l-13.1 7.9M93.5 82.3l-12.8 8.3M99.2 88.7l-7.8 12.7M109.9 83.2l3.4 .7M113.7 86.6h26.6M116.8 84.6l2.3 .4M122.5 85.7l31.3 6.4M192.7 91.8l-.1 12.1M192.8 88.3h.1M192.8 87.3l-.1 1M198.3 88.5h9.8M89.3 109.1l13.5 9.7"/>
<path d="M104.2 105.5l10.6 17.9M118 100h7.1M128.5 100h25.7M129.8 118.6h30.5M158.2 103.1v15.5M98.6 128.3l-25.2 6.6M99.7 120.6v32.1M102.6 127.4l-30.4 14.9M102.9 127.2l-.9 .3a1.01 1.01 0 0 0 .9 .7M104 120.6v19.8M105.7 120.9l.4 .3M106.6 129.3l-40.2 30.4"/>
<path d="M107.5 138.4h16.8M108.9 123.2l2.9 2M109.1 124.2l-3.4 1.7M110.3 126.6l-.9 .6M115.9 122.4l-2.8 2.1M116.6 126.4l.5 1M118.9 130.4l1.8 3M127.7 120.6v32.1M127.8 120.6v19.8M130.5 129.1h29.8M158.2 122.1v3.5M103.2 150.7h21"/>
</g>
<g fill="#000" stroke="#000" stroke-width=".21">
<path d="M92.5 16.3l3.6-.6v1.1zM125.1 15.7l3.4 .6-3.4 .5zM93.4 23.5l3.5-.6v1.2zM99.7 30.6l3.5-.6v1.2zM101 37.4l3.5-.6v1.1zM125.1 22.9l3.4 .6-3.4 .6zM125.1 30l3.4 .6-3.4 .6zM125.1 36.8l3.4 .6-3.4 .5zM94.3 58l3.4-.9-2.9 1.9zM96.9 59.9l3.1-1.7-2.4 2.6zM104.7 46.2l3.5-.6v1.2zM113.1 57.2h3.6l-.2 1.1z"/>
<path d="M113.7 48.3l3.5-.6v1.2zM118.3 52.5l3.5 .7-3.6 .5zM119.1 54.8l3.3-1.5-2.6 2.4zM125.1 45.6l3.4 .6-3.4 .6zM125.1 47.7l3.4 .6-3.4 .6zM122.7 53.1l2.6-2.4 .6 .9zM123.3 53.2l3.6-.5-.1 1.1zM138.3 51.5l.6 3.5h-1.1zM184.8 59.7l3.3-1.3-2.7 2.3zM185.8 41.6l3.5-.6v1.2zM191.5 51l2.9 2.1-3.5-1zM192.8 41l3.5 .6-3.5 .6z"/>
<path d="M194.6 54.5l2.7-2.3 .6 1zM194.8 53.4l3.4 1-.5 1.1zM206.1 51.5l.6 3.5h-1.2zM98.6 78.9l2.7-2.3 .6 .9zM121.2 70l3.3 1.4-3.5-.2zM125 71.5l3.5 .3-.3 1.1zM93.2 81.8l3.3-1.4-2.7 2.4zM101.1 85.8l-1.4 3.2-1-.6zM113.4 83.3l3.4 1.3-3.6-.2zM114.6 100l3.4-.5v1.1zM119.1 85l3.5 .2-.2 1.1zM125.1 99.5l3.4 .5-3.4 .6z"/>
<path d="M137.8 83.2h1.1l-.6 3.4zM192.7 88.3l.6 3.5h-1.2zM205.5 85h1.2l-.6 3.5zM103.2 118.4l2.5 2.5-3.2-1.6zM98.4 127.8l3.6-.3-3.3 1.4zM102.3 126.9l3.4-1-2.9 2.1zM106.3 128.9l3.1-1.7-2.4 2.6zM104 138.4l3.5-.5v1.1zM106.1 121.2l3.2 1.5-.7 1zM112.7 124l.7 .9-3.1 1.7zM114.3 123.7l1-.6 1.3 3.3zM117.1 127.4l2.3 2.7-1 .6z"/>
<path d="M124.3 137.9l3.5 .5-3.5 .6zM157.6 125.6h1.2l-.6 3.5zM158.2 118.6l.6 3.5h-1.2zM99.7 150.7l3.5-.6v1.1zM124.2 150.1l3.5 .6-3.5 .5z"/>
</g>
<!-- layer: Smart Centers -->
<g fill="none" stroke="#000" stroke-width=".21">
<path d="M118.2 53.2h1.7M121.6 53.2h1.8M122.5 48.9v1.6M122.5 52.3v1.8M122.5 55.9v1.6M125.2 53.2h1.7M184.1 56.5h4.6M190.5 56.5h1.8M191.4 49.2v4.6M191.4 55.6v1.8M191.4 59.1v4.7M194 56.5h4.7"/>
<path d="M92.8 79.7h2.1M96.6 79.7h1.8M97.5 74.9v2.1M97.5 78.8v1.8M100.2 79.7h2.1M97.5 82.3v2.2M113.2 84.8h2.1M117 84.8h1.8M117.9 80.1v2M117.9 83.9v1.8M117.9 87.5v2M120.6 84.8h2"/>
<path d="M101.6 126.9h17.9M105.6 122.8v1.4M105.6 126v1.8M105.6 129.6v1.4M107 122.8v1.4M107 126v1.8M107 129.6v1.4M108.2 124.2h1.8M108.4 122.8v1.4M108.4 126v1.8M108.4 129.6v1.4M109.1 123.3v1.8"/>
<path d="M109.8 122.8v1.4M109.8 126v1.8M109.8 129.6v1.4M111.3 122.8v1.4M111.3 126v1.8M111.3 129.6v1.4M112.6 122.8v1.4M112.6 126v1.8M112.6 129.6v1.4M114 122.8v1.4M114 126v1.8M114 129.6v1.4"/>
<path d="M115.4 122.8v1.4M115.4 126v1.8M115.4 129.6v1.4"/>
</g>
<g font-size="4.9">
<text x="106.3" y="14.7">180</text>
<text x="104.7" y="21.9">175.8</text>
<text x="106.5" y="29">144.43</text>
<text x="107.2" y="35.8">137.62</text>
<text x="162.9" y="35.4" transform="rotate(27 162.9 35.4)">Ø2.5x4</text>
<text x="201.1" y="40">52.4</text>
<text x="109" y="44.6">119.05</text>
<text x="133.3" y="46.8">74.3</text>
<text x="54.2" y="50.4" transform="rotate(1 54.2 50.4)">Ø8x4</text>
<text x="142.6" y="60.3" transform="rotate(9 142.6 60.3)">R5.5x6</text>
<text x="73.2" y="66.3" transform="rotate(-24 73.2 66.3)">R5x2</text>
<text x="172.2" y="66" transform="rotate(-31 172.2 66)">Ø38</text>
<text x="136.8" y="76.7" transform="rotate(-90 136.8 76.7)">175.97</text>
<text x="145.9" y="74.9" transform="rotate(14 145.9 74.9)">Ø2.5</text>
<text x="204.5" y="74.2" transform="rotate(-90 204.5 74.2)">185</text>
<text x="72.4" y="78.3" transform="rotate(-39 72.4 78.3)">R8x4</text>
<text x="65.7" y="89" transform="rotate(-34 65.7 89)">Ø2x4</text>
<text x="80.9" y="88.5" transform="rotate(-33 80.9 88.5)">Ø13</text>
<text x="143.8" y="88.4" transform="rotate(11 143.8 88.4)">Ø12</text>
<text x="90.7" y="99.6" transform="rotate(-58 90.7 99.6)">R90</text>
<text x="140.7" y="98.5">69.98</text>
<text x="106.3" y="105.8" transform="rotate(59 106.3 105.8)">Ø5.5</text>
<text x="191" y="102.8" transform="rotate(-89 191 102.8)">R5</text>
<text x="91.3" y="108.6" transform="rotate(36 91.3 108.6)">Ø2.5</text>
<text x="156.7" y="113.8" transform="rotate(-90 156.7 113.8)">52.4</text>
<text x="74" y="133.2" transform="rotate(-15 74 133.2)">R5</text>
<text x="108.6" y="136.9">119.01</text>
<text x="72.6" y="140.5" transform="rotate(-26 72.6 140.5)">R19</text>
<text x="106" y="149.1">140.15</text>
<text x="66.5" y="157.6" transform="rotate(-37 66.5 157.6)">Ø5.5x10</text>
</g>
<g font-size="4.2">
<text x="59" y="162.9">Facultad de Ingeniería</text>
<text x="60" y="168">Depto. Ing. Mecánica</text>
<text x="105.5" y="190.7">A4</text>
</g>
<g font-size="3.1">
<text x="102.1" y="162">Observaciones:</text>
<text x="151.5" y="160.7">Fecha solicitud servicio:</text>
<text x="229.5" y="160.7">Fecha reserva servicio:</text>
<text x="102" y="166.3">Unidades en [mm] - Ángulos en [°]</text>
<text x="151.5" y="165.7">Nombre del estudiante: Johnny Jay Wilches</text>
<text x="229.6" y="165.7">Codigo estudiante: 202113387</text>
<text x="102.1" y="170.1">Tolerancia general: ±0.5 mm y 0.1°</text>
<text x="151.5" y="170.7">E-mail: j.wilchesk@uniandes.edu.co</text>
<text x="214.6" y="170.7">Celular:</text>
<text x="23.5" y="175.7">Nombre del proyecto:</text>
<text x="85.5" y="175.7">Nombre de la</text>
<text x="85.5" y="179.4">pieza:</text>
<text x="151.5" y="175.7">Nombre del curso: Consultorio IMEC</text>
<text x="23.5" y="185.2">Material:</text>
<text x="23.5" y="180.7">Caso C51</text>
<text x="45.5" y="185.2">Dimensiones materia prima:</text>
<text x="92.6" y="185.2">CANT:</text>
<text x="133.5" y="185.2">Escala:</text>
<text x="151.5" y="180.7">Nombre del profesor:</text>
<text x="151.6" y="185.2">Código plano:</text>
<text x="243.3" y="180.2">EQUIPO</text>
<text x="268.1" y="180.2">TIEMPO</text>
<text x="23.5" y="190.7">PETG</text>
<text x="133.5" y="190.7">1:5</text>
<text x="23.3" y="194.7">TABLA DE REGISTRO DE TIEMPOS</text>
<text x="91.3" y="194.6">ALISTAMIENTO</text>
<text x="146.5" y="195.1">EJECUCIÓN</text>
<text x="192.4" y="195.1">ENTREGA MÁQUINA</text>
<text x="243.5" y="195.2">ENTREGA PRODUCTO</text>
</g>
<g font-size="2.8">
<text x="6.5" y="71.9" transform="rotate(-90 6.5 71.9)">Rev. Técnico de laboratorio</text>
<text x="6.5" y="135.1" transform="rotate(-90 6.5 135.1)">Rev. Plano</text>
<text x="6.5" y="198.6" transform="rotate(-90 6.5 198.6)">Firma estudiante</text>
</g>
</svg>
